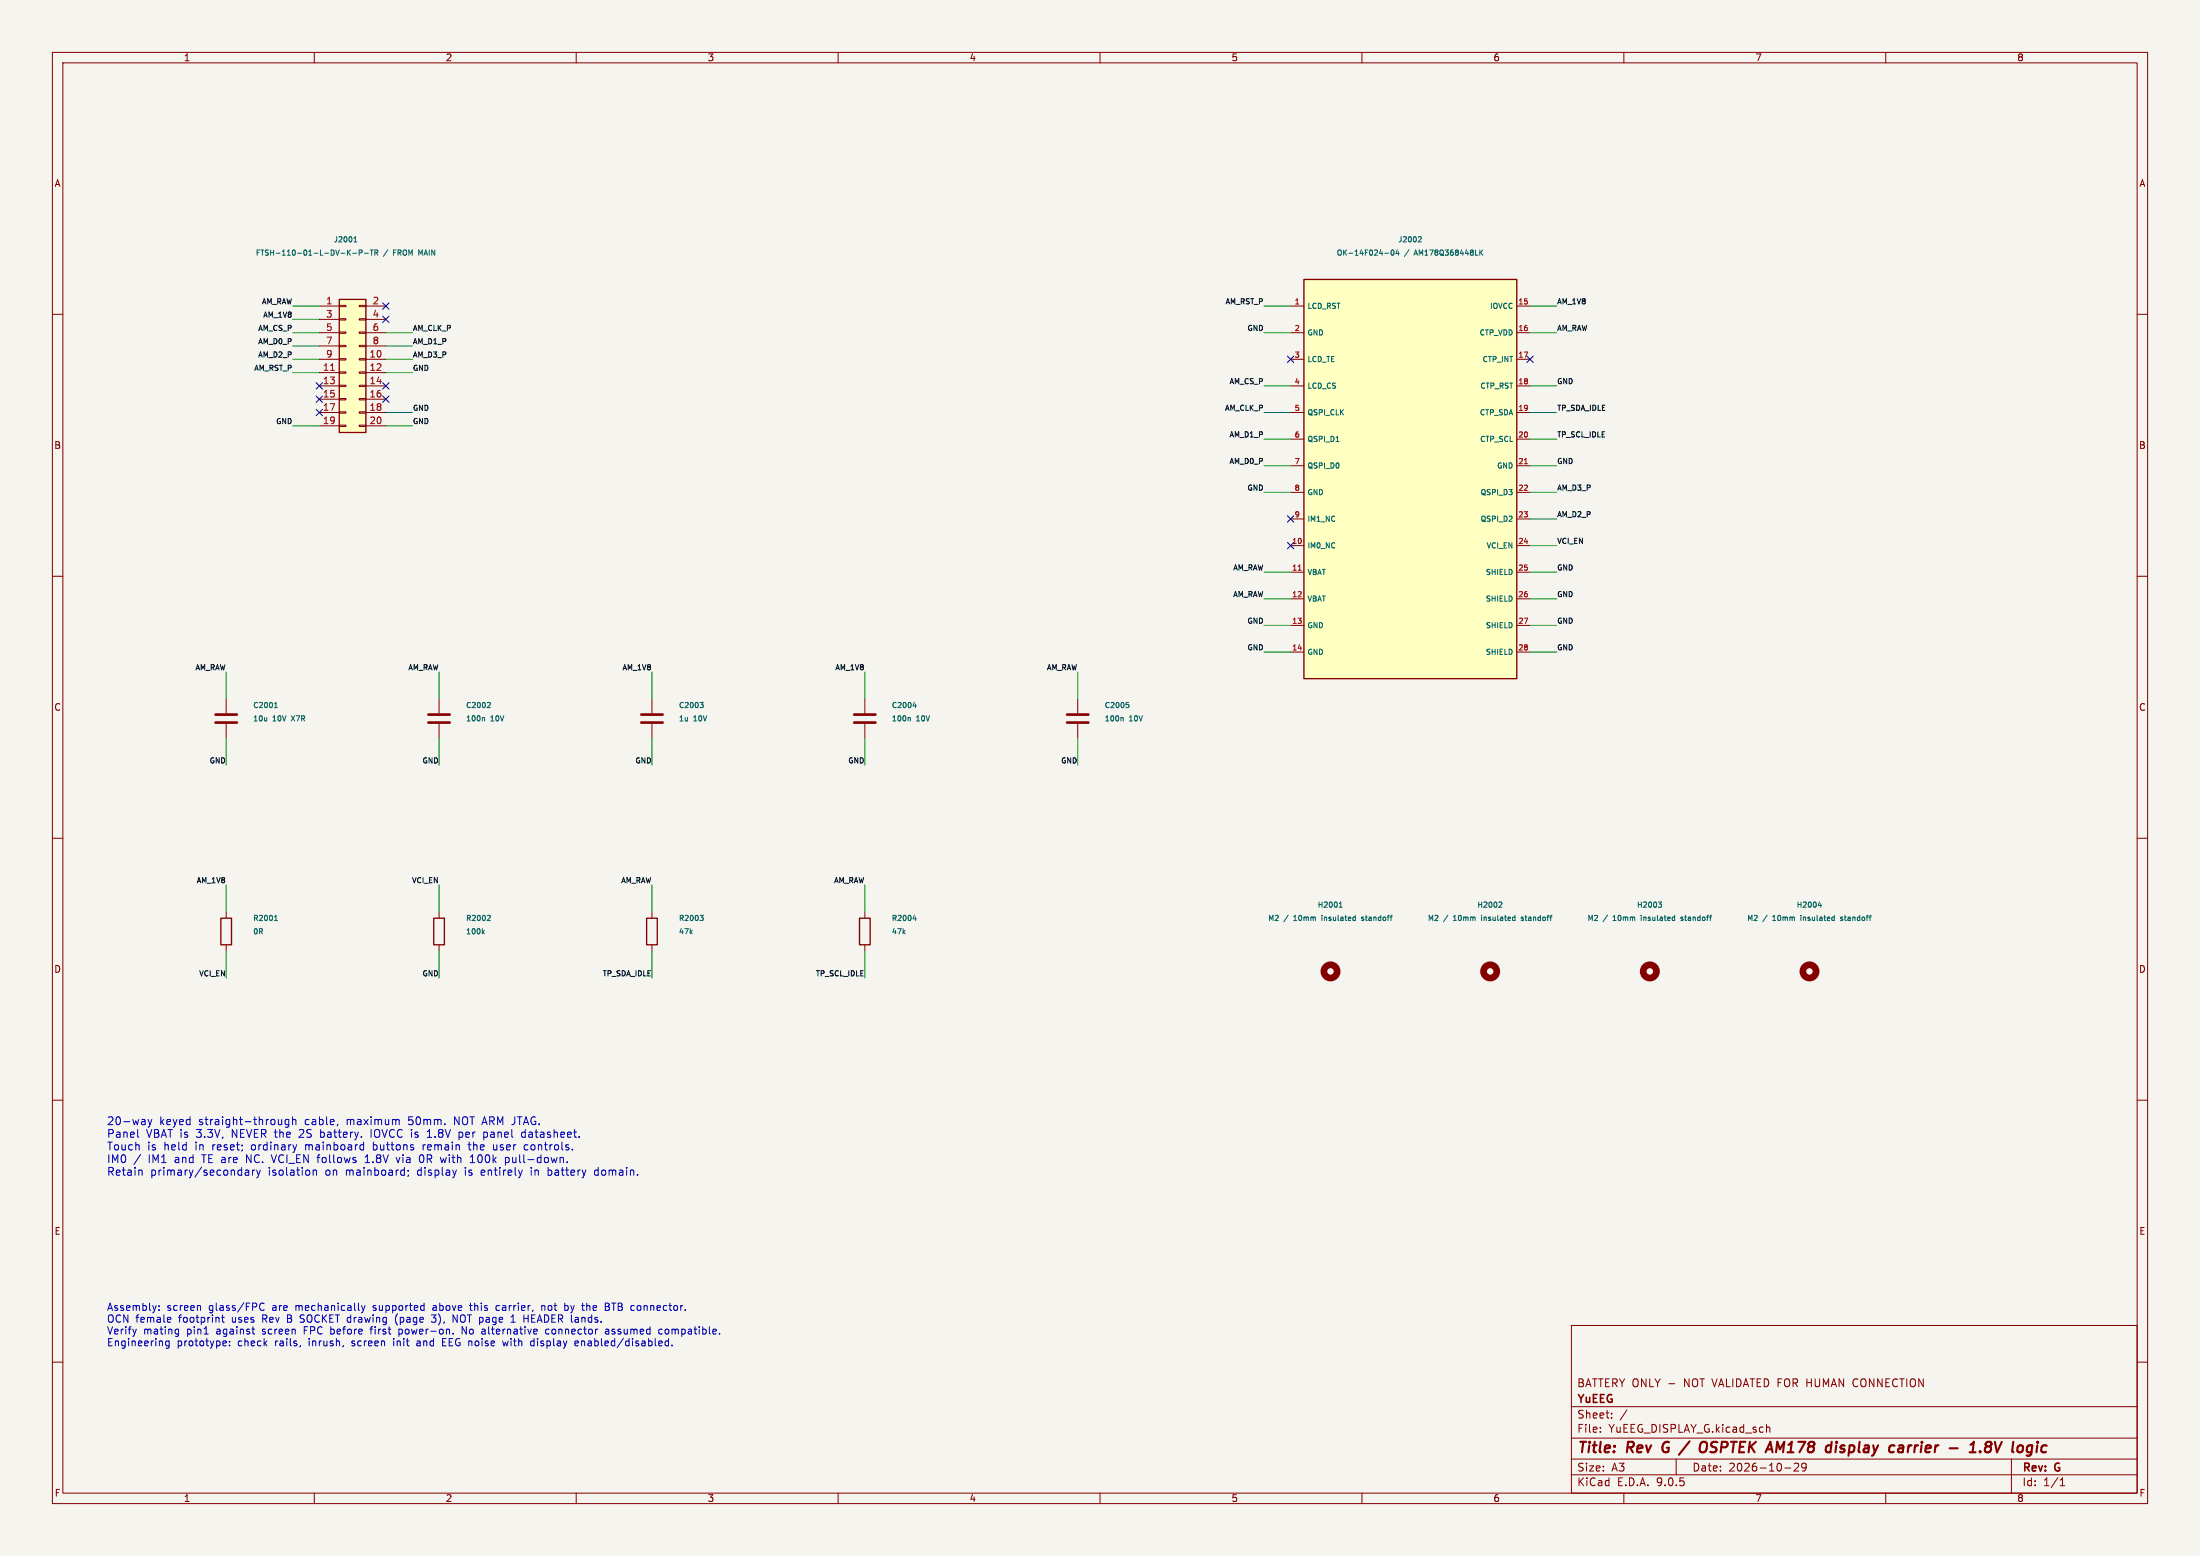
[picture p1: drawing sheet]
<svg xmlns="http://www.w3.org/2000/svg" width="420mm" height="297mm" viewBox="0 0 420 297" stroke-linecap="round" stroke-linejoin="round" font-family="sans-serif">
<path d="M0 0h420v297h-420z" fill="#f5f4ef" stroke="#f5f4ef" stroke-width=".19"/>
<g fill="none" stroke="#840000" stroke-width=".19">
<path d="M10 10h400v277h-400zM12 12h396v273h-396zM60 10v2M110 10v2M160 10v2M210 10v2M260 10v2M310 10v2M360 10v2M10 60h2M408 60h2M10 110h2"/>
<path d="M408 110h2M10 160h2M408 160h2M10 210h2M408 210h2M300 253h108v32h-108zM10 260h2M300 278.5h108M300 274.5h108M300 268.5h108M305.5 273.2v.2M305.5 272.5v.1"/>
<path d="M307.7 270.5v.2M307.7 269.8v.1M310.6 269.1l-1.3 1.9M320 278.5v3M337.2 272.5l.2-.1 .4 .1 .1 .9M342.5 279.4l.6-.1 .2 .1 .1 .3-1 1.1h1M344.8 279.9l-.3 .3h-.3l-.3-.3 .2-.5 .4-.1 .2 .1a.99 .99 0 0 1-.3 1.4h-.3M384 278.5v6.5M408 260h2M60 285v2M110 285v2M160 285v2"/>
<path d="M210 285v2M260 285v2M300 281.5h108M310 285v2M340.7 280.2h1.2M360 285v2M393.3 283.6h.9M393.3 282.5l.4-.4v1.5"/>
</g>
<path d="M317.6 275.5a1.27 1.27 0 0 0 0 1.6M322.5 275.1l-2 2.6M324.7 275.5a.69 .69 0 0 1 1.1 0 1.47 1.47 0 0 1-.6 1.7l-.5-.1M351.3 277.1h.7M352 275.9l-.5 .1-.1 .3 .2 .2 .5 .1M364.4 275.9l-.2 1.3M364.9 275.9l-.4 .1-.2 .3M376 277.2h1.1M376.2 275.8l.6-.6-.2 2M379.2 276l-.1-.4a.64 .64 0 0 1 1-.2l.1 .3-.4 .4 .2 .2a.67 .67 0 0 1-.4 .9M380.8 275.2l.4 2 1-2M390.7 276a.66 .66 0 0 0-1 .3v.5l.1 .3h.8" fill="none" stroke="#840000" stroke-width=".4"/>
<path d="M64.8 57.2h5v25.4h-5z" fill="#ffffc2"/>
<path d="M64.8 57.2h5v25.4h-5zM42.2 175.3h2v5h-2zM123.4 175.3h2.1v5h-2.1z" fill="none" stroke="#840000" stroke-width=".25"/>
<g fill="none" stroke="#840000" stroke-width=".19">
<path d="M61 58.4h3.8M64.8 58.3h1.2v.2h-1.2zM68.6 58.3h1.2v.2h-1.2zM69.8 58.4h3.9M61 61h3.8M61 63.5h3.8M61 66h3.8M61 68.6h3.8M61 71.1h3.8M61 73.7h3.8M61 76.2h3.8M61 78.7h3.8"/>
<path d="M64.8 60.8h1.2v.3h-1.2zM64.8 63.4h1.2v.2h-1.2zM64.8 65.9h1.2v.3h-1.2zM64.8 68.5h1.2v.2h-1.2zM64.8 71h1.2v.2h-1.2zM64.8 73.5h1.2v.3h-1.2zM64.8 76.1h1.2v.2h-1.2zM64.8 78.6h1.2v.3h-1.2zM68.6 60.8h1.2v.3h-1.2zM68.6 63.4h1.2v.2h-1.2zM68.6 65.9h1.2v.3h-1.2zM68.6 68.5h1.2v.2h-1.2z"/>
<path d="M68.6 71h1.2v.2h-1.2zM68.6 73.5h1.2v.3h-1.2zM68.6 76.1h1.2v.2h-1.2zM68.6 78.6h1.2v.3h-1.2zM69.8 61h3.9M69.8 63.5h3.9M69.8 66h3.9M69.8 68.6h3.9M69.8 71.1h3.9M69.8 73.7h3.9M69.8 76.2h3.9M69.8 78.7h3.9"/>
<path d="M61 81.3h3.8M64.8 81.2h1.2v.2h-1.2zM68.6 81.2h1.2v.2h-1.2zM69.8 81.3h3.9M43.2 133.4v2.7M43.2 138.2v2.8M83.8 133.4v2.7M83.8 138.2v2.8M124.5 133.4v2.7M124.5 138.2v2.8M165.1 133.4v2.7M165.1 138.2v2.8"/>
<path d="M43.2 174v1.3M124.5 174v1.3M43.2 180.3v1.3M124.5 180.3v1.3"/>
</g>
<path d="M63.1 70.7h.7" fill="none" stroke="#a90000" stroke-width=".19"/>
<g fill="none" stroke="#006464" stroke-width=".19">
<path d="M66.5 48.1l.4 .6M66.9 47.7l-.6 .6M67.3 48.3h.8M67.6 46.2h.5M67.6 45.5l.2-.3v1M68.6 48.2h.4l.1-.4-.5-.1v1M69.6 48.3h.7M70.7 47.7h.5M70.9 47.7v1M71.6 48.2h.4l.1-.4-.5-.1v1M71.8 48.2l.3 .5M52.4 135.1h.6"/>
<path d="M52.5 134.3l.2-.2v1M92.2 136.9l.3 .2v.5M93.2 134.1h.3l.1 .3-.6 .7h.6M133.6 134.1h.6l-.3 .4 .3 .1v.3l-.1 .2h-.3M173.5 136.9l.3 .2v.5M174.3 134.7h.6M174.8 134.4v.7M52.4 175.7h.6M52.5 175l.2-.3v1M133.6 174.7h.6l-.3 .4 .3 .1v.3l-.1 .2h-.3M252.4 174.7v.1M252.4 175v.7"/>
<path d="M255.7 173.2h.5M255.7 172.5l.3-.3v1M259.9 175.7h.3M260.2 175l-.3 .2 .3 .2M282.8 174.7v.1M282.8 175v.7M286.3 172.2h.3l.1 .3-.6 .7h.6M290.4 175.7h.3M290.7 175l-.3 .2 .3 .2M313.3 174.7v.1M313.3 175v.7M316.6 172.2h.6l-.3 .4 .3 .1v.3l-.2 .2h-.3"/>
<path d="M320.9 175.7h.3M321.2 175l-.3 .2 .3 .2"/>
</g>
<path d="M41.1 136.4h4.1M41.1 137.9h4.1M81.8 136.4h4.1M81.8 137.9h4.1M122.4 136.4h4.1M122.4 137.9h4.1M163.1 136.4h4M163.1 137.9h4" fill="none" stroke="#840000" stroke-width=".51"/>
<g fill="none" stroke="#840000" stroke-width="1.3">
<circle cx="254" cy="185.4" r="1.27"/>
<circle cx="284.5" cy="185.4" r="1.27"/>
<circle cx="315" cy="185.4" r="1.27"/>
</g>
<path d="M248.9 53.3h40.7v76.2h-40.7z" fill="#ffffc2"/>
<path d="M248.9 53.3h40.7v76.2h-40.7zM82.8 175.3h2v5h-2zM164.1 175.3h2v5h-2z" fill="none" stroke="#840000" stroke-width=".25"/>
<g fill="none" stroke="#840000" stroke-width=".19">
<path d="M246.4 58.4h2.5M289.6 58.4h2.5M246.4 63.5h2.5M246.4 68.6h2.5M246.4 73.7h2.5M246.4 78.7h2.5M289.6 63.5h2.5M289.6 68.6h2.5M289.6 73.7h2.5M289.6 78.7h2.5M246.4 83.8h2.5M246.4 88.9h2.5"/>
<path d="M246.4 94h2.5M246.4 99.1h2.5M289.6 83.8h2.5M289.6 88.9h2.5M289.6 94h2.5M289.6 99.1h2.5M246.4 104.1h2.5M246.4 109.2h2.5M246.4 114.3h2.5M246.4 119.4h2.5M289.6 104.1h2.5M289.6 109.2h2.5"/>
<path d="M289.6 114.3h2.5M289.6 119.4h2.5M205.7 133.4v2.7M205.7 138.2v2.8M246.4 124.5h2.5M289.6 124.5h2.5M83.8 174v1.3M165.1 174v1.3M83.8 180.3v1.3M165.1 180.3v1.3"/>
</g>
<g fill="none" stroke="#006464" stroke-width=".19">
<path d="M264.4 48.3h.7M265.7 47.8l.1-.1a.49 .49 0 0 1 .3 .5 .49 .49 0 0 1-.4 .5l-.2-.4zM266.7 47.7l-.2 .7h.6M267 48v.7M270.9 45.2h.3l.1 .3-.6 .7h.6M282.6 48.1l.5 .6M283.1 47.7l-.6 .6M255 84.3h.6M214.1 136.9l.3 .2v.5M215 134.1h.5M215.1 134.5h.2l.2 .1-.1 .4-.3 .1M92.2 177.9l.3 .4"/>
<path d="M92.5 177.6l-.4 .4M93.2 174.7l.3 .1 .1 .2-.6 .7h.6M174.3 175.4h.6M174.8 175v.7M343.8 174.7v.1M343.8 175v.7M347.1 172.8h.6M347.6 172.5v.7M351.4 175.7h.3M351.7 175l-.3 .2 .3 .2"/>
</g>
<path d="M291 88.5h.6M247.8 108.8h.6" fill="none" stroke="#a90000" stroke-width=".19"/>
<circle cx="345.4" cy="185.4" r="1.27" fill="none" stroke="#840000" stroke-width="1.3"/>
<path d="M203.7 136.4h4.1M203.7 137.9h4.1" fill="none" stroke="#840000" stroke-width=".51"/>
<g fill="none" stroke="#009600" stroke-width=".19">
<path d="M55.9 58.4h5.1M241.3 58.4h5.1M292.1 58.4h5.1M55.9 61h5.1M55.9 63.5h5.1M55.9 66h5.1M55.9 68.6h5.1M55.9 71.1h5.1M73.7 63.5h5M73.7 66h5M73.7 68.6h5M73.7 71.1h5"/>
<path d="M73.7 78.7h5M241.3 63.5h5.1M241.3 78.7h5.1M241.3 73.7h5.1M292.1 63.5h5.1M292.1 78.7h5.1M292.1 73.7h5.1M55.9 81.3h5.1M73.7 81.3h5M241.3 88.9h5.1M241.3 83.8h5.1M241.3 94h5.1"/>
<path d="M292.1 88.9h5.1M292.1 83.8h5.1M292.1 94h5.1M292.1 99.1h5.1M241.3 114.3h5.1M241.3 119.4h5.1M241.3 109.2h5.1M292.1 114.3h5.1M292.1 119.4h5.1M292.1 104.1h5.1M292.1 109.2h5.1M43.2 128.3v5.1"/>
<path d="M83.8 128.3v5.1M124.5 128.3v5.1M165.1 128.3v5.1M205.7 128.3v5.1M241.3 124.5h5.1M292.1 124.5h5.1M43.2 141v5.1M83.8 141v5.1M124.5 141v5.1M165.1 141v5.1M205.7 141v5.1M43.2 168.9v5.1"/>
<path d="M83.8 168.9v5.1M124.5 168.9v5.1M165.1 168.9v5.1M43.2 181.6v5.1M83.8 181.6v5.1M124.5 181.6v5.1M165.1 181.6v5.1"/>
</g>
<g fill="none" stroke="#000084" stroke-width=".19">
<path d="M73.1 57.8l1.2 1.2M74.3 57.8l-1.2 1.2M60.4 73.1l1.2 1.2M60.4 75.6l1.2 1.2M60.4 78.1l1.2 1.2M61.6 73.1l-1.2 1.2M61.6 75.6l-1.2 1.2M61.6 78.1l-1.2 1.2M73.1 73.1l1.2 1.2M73.1 75.6l1.2 1.2M73.1 60.4l1.2 1.2M74.3 73.1l-1.2 1.2"/>
<path d="M74.3 75.6l-1.2 1.2M74.3 60.4l-1.2 1.2M245.8 68l1.2 1.2M247 68l-1.2 1.2M291.5 68l1.2 1.2M292.7 68l-1.2 1.2M245.8 98.5l1.2 1.2M247 98.5l-1.2 1.2M245.8 103.5l1.2 1.2M247 103.5l-1.2 1.2"/>
</g>
<g fill="none" stroke="#0000c2" stroke-width=".19">
<path d="M26.3 215.6v1.3l.2 .2M28.3 213.7l.3 1M28.6 214.7l-.3 .5M29 213.7l-.4 1M53.8 213.7v1M53.8 214.5l-.2 .2-.4-.1M55.1 213.7h-.4l-.3 .3 .2 .6h.5M55.1 213.7v1.2l-.3 .3-.3-.1M55.8 213.8l.3-.1h.3l.1 1M55.8 213.2v1.5M61.2 215.6v1.5M61.2 217l.1 .1"/>
<path d="M61.3 216.1l-.1 .1M64.5 214.6l-.1 .2M69.3 218.5l.1 .1M69.4 218v1.5M69.4 219.4l-.1 .1M70.8 215.6v1.5M71.3 218v1.5M71.3 219.4l.1 .1M71.4 218.5l-.1 .1M76 213.7l.2 .2v.8M80.8 218.5v1M81.1 218.5l-.3 .3"/>
<path d="M81.6 217.1h.8M81.8 215.8l-.2 .2M82 215.6v1.5M87.6 216.2l.5-.1 .2 .3M88.3 216.8l-.2 .3-.5-.1M89.6 218v1.3l.3 .2M92.5 216.1l.4 .1 .2 .2-.1 .5-.5 .2M94.2 218.5l.1 .9h.5M100.1 219.2l.2 .3 .5-.1M100.3 216.2l-.5-.1-.2 .3 .1 .6h.6M100.3 215.6v1.5M100.8 218.6l-.5-.1-.2 .3"/>
<path d="M26.8 220.3l-1.2 2M26.9 223.3l.2 .2v.8M46.8 223.4h.6l.1 .9M47.5 223.7l-.5 .1a.29 .29 0 0 0-.2 .2 .29 .29 0 0 0 .2 .3h.5M48.2 223.3v1M48.6 223.3l-.3 .1-.1 .2M49 223.3l.3 1M49.3 224.3l-.3 .5M49.7 223.3l-.4 1M51.8 220.4l.5 1.5M59.8 223.5l.2-.2 .3 .1 .1 .9M59.8 223.3v1"/>
<path d="M69.7 221.9h.9M69.7 220.8l.4-.4v1.5M75.6 220.9l.4 1 .3-1M77.9 223.4v.1M78 224.3l-.2 .2M80.2 221.8l.2 .1 .4-.1M80.2 220.6l.2-.2 .4 .2M85.2 220.9l-.3 1-.3-.7M89.8 221.9h.8M90.1 220.6l-.2 .2M90.2 220.4v1.5M91.9 223.4v.9"/>
<path d="M92.6 223.7l-.8 .1M96.6 220.9l.5 .1 .1 .2-.1 .6-.5 .1M101.4 223.3v1M104.6 224.3h.5M104.6 222.8v1.5M108.3 221.8v.1M114.1 223.3l-.5 .1-.1 .2 .1 .6 .5 .1M26 253.7l-.3 .9M30.4 250v.1M30.4 249.3v.1M31.7 256.1v.7l.2 .1 .4-.1M32.2 251.4l.4 .1v.3l-.6 .1"/>
<path d="M32.3 256v1.1l-.3 .3-.3-.1M32.6 252.3l-.4 .1M34.1 253.7v1.1l-.1 .2-.4 .1M34.1 254.6h-.4M38.2 249.3l.1 .8M39 254.6h.8M42.5 251v1.2l.3 .2M43.2 256.8l-.4 .1M43.2 256v.3l-.6 .1M43.8 256.1v.1M43.8 256.8v.1M43.8 256v.2"/>
<path d="M43.9 256.1l-.1 .1M48.1 253.7h.5M48.4 254.6h.2M50.4 248.9a.66 .66 0 0 0-.9 .4 .66 .66 0 0 0 .7 .8l.2-.1M57.4 256.8l-.1 .2M69 249.2l.4 .9M69.4 250.1l-.4 .5M69.7 249.2l-.3 .9M70.8 253.4v1.2M75.2 256v.9M75.6 251.4v.9l.3 .6M76.2 254.6h.5"/>
<path d="M76.2 253.7v1.4M80.1 256.4h-.3l-.2 .2v.2l.5 .1M82.4 252.2l.2 .2 .5-.1M82.4 251h.8l-.4 .5 .3 .1M82.8 249.2l-.1 .1M82.8 249.6l-.2 .2 .2 .3M84.5 255.5v1.4h.7M84.5 256.2h.5M86.5 254.5v.1M87.3 251v1.4l-.8-1.4v1.4M88.2 254.6v-1.4l.8 1.4M89.6 249.2h.6"/>
<path d="M89.8 248.7v1.2l.2 .2M92.6 253.8v.8M92.6 254.6h-.1M92.6 254l-.1 .1M95.2 249.2h-.2l-.3 .3 .1 .5 .4 .1M96 256l.2 .9 .3-.7 .3 .7 .2-.9M97.6 252.4h.8M100 251.6h.8M100.8 251v1.4M101.4 256.8h.6M101.4 256h.6M102 255.5v1.4"/>
<path d="M103.4 249.3l.2-.1 .4 .1v.8M103.4 249.2v.9M104.8 253.8l-.4-.1-.2 .3 .1 .6h.5M107.8 249.3l.4-.1 .3 .3-.1 .6h-.6M109.8 256.4l.6-.1v-.3h-.4l-.2 .2v.6h.6M112 248.7v1.4M112.1 249.3h-.1M115.6 253.8h.6v.8M116 248.7l.3 .3-.3 .4 .3 .1 .1 .4-.3 .2h-.5M116.2 254l-.4 .1-.2 .2 .2 .3h.4M125.8 254.4l.2 .2h.4M126.4 253.8l-.4-.1-.2 .3"/>
<path d="M127.1 253.8l-.1 .2 .1 .6M127.6 256.8l-.4 .1M127.6 255.5v1.4M128.3 256.8v.1"/>
</g>
<g font-size="2.8" fill="#840000">
<text x="301" y="277.9">Title:</text>
<text x="310.6" y="277.9">Rev</text>
<text x="318.2" y="277.9">G</text>
<text x="322.5" y="277.9">/</text>
<text x="327" y="277.9">OSPTEK AM178</text>
<text x="352.6" y="277.9">display</text>
<text x="365.5" y="277.9">carrier</text>
<text x="377.8" y="277.9">-</text>
<text x="382.6" y="277.9">1.8V</text>
</g>
<g font-size="2.1" fill="#0000c2">
<text x="20.3" y="215.1">20-way</text>
<text x="30.4" y="215.1">keyed</text>
<text x="38" y="215.1">straight-through</text>
<text x="58.4" y="215.1">cable,</text>
<text x="66.4" y="215.1">maximum</text>
<text x="78.4" y="215.1">50mm.</text>
<text x="87.3" y="215.1">NOT ARM JTAG.</text>
<text x="20.3" y="217.5">Panel</text>
<text x="20.3" y="219.9">Touch</text>
<text x="27.9" y="217.5">VBAT is</text>
<text x="28.1" y="219.9">is</text>
<text x="31.3" y="219.9">held</text>
<text x="37.4" y="219.9">in</text>
<text x="37.6" y="217.5">3.3V,</text>
<text x="40.8" y="219.9">reset;</text>
<text x="44.5" y="217.5">NEVER the</text>
<text x="48.4" y="219.9">ordinary</text>
<text x="57.7" y="217.5">2S</text>
<text x="58.8" y="219.9">mainboard</text>
<text x="61.8" y="217.5">battery.</text>
<text x="71.6" y="217.5">IOVCC is</text>
<text x="71.9" y="219.9">buttons</text>
<text x="81.6" y="219.9">remain</text>
<text x="82.7" y="217.5">1.8V</text>
<text x="88.9" y="217.5">per</text>
<text x="90.5" y="219.9">the</text>
<text x="93.8" y="217.5">panel</text>
<text x="95.3" y="219.9">user</text>
<text x="101.2" y="217.5">datasheet.</text>
<text x="101.4" y="219.9">controls.</text>
<text x="20.3" y="222.3">IM0</text>
<text x="20.3" y="224.7">Retain</text>
<text x="25.5" y="222.3">/</text>
<text x="28.3" y="222.3">IM1</text>
<text x="28.7" y="224.7">primary/secondary</text>
<text x="33.5" y="222.3">and</text>
<text x="38.9" y="222.3">TE are</text>
<text x="47.5" y="222.3">NC.</text>
<text x="51.3" y="224.7">isolation</text>
<text x="52.6" y="222.3">VCI_EN follows</text>
<text x="62.3" y="224.7">on</text>
<text x="66.3" y="224.7">mainboard;</text>
<text x="70.7" y="222.3">1.8V</text>
<text x="76.9" y="222.3">via</text>
<text x="80.1" y="224.7">display</text>
<text x="81.4" y="222.3">0R</text>
<text x="85.6" y="222.3">with</text>
<text x="89.3" y="224.7">is</text>
<text x="91.4" y="222.3">100k</text>
<text x="92.6" y="224.7">entirely</text>
<text x="98.2" y="222.3">pull-down.</text>
<text x="102.2" y="224.7">in</text>
<text x="105.6" y="224.7">battery</text>
<text x="114.7" y="224.7">domain.</text>
</g>
<g font-size="2.1" fill="#840000">
<text x="301" y="268.2">YuEEG</text>
<text x="301" y="265">BATTERY ONLY -</text>
<text x="321.6" y="265">NOT VALIDATED FOR HUMAN CONNECTION</text>
<text x="301" y="273.7">File:</text>
<text x="301" y="271">Sheet:</text>
<text x="307.1" y="273.7">YuEEG_DISPLAY_G.kicad_sch</text>
<text x="301" y="281.1">Size:</text>
<text x="307.6" y="281.1">A3</text>
<text x="323" y="281.1">Date:</text>
<text x="330" y="281.1">2026-10-29</text>
<text x="386" y="281.3">Rev:</text>
<text x="392.4" y="281.3">G</text>
<text x="301" y="283.9">KiCad</text>
<text x="308.7" y="283.9">E.D.A.</text>
<text x="316.3" y="283.9">9.0.5</text>
<text x="386" y="283.9">Id:</text>
<text x="390.1" y="283.9">1/1</text>
</g>
<g font-size="1.9" fill="#0000c2">
<text x="20.3" y="250.5">Assembly:</text>
<text x="31.8" y="250.5">screen</text>
<text x="39.9" y="250.5">glass/FPC</text>
<text x="52.2" y="250.5">are</text>
<text x="56.8" y="250.5">mechanically</text>
<text x="71.7" y="250.5">supported</text>
<text x="83.3" y="250.5">above</text>
<text x="90.6" y="250.5">this</text>
<text x="95.7" y="250.5">carrier,</text>
<text x="104.6" y="250.5">not</text>
<text x="109.2" y="250.5">by</text>
<text x="112.7" y="250.5">the</text>
<text x="117.2" y="250.5">BTB connector.</text>
<text x="20.3" y="252.8">OCN female</text>
<text x="20.3" y="255">Verify</text>
<text x="20.3" y="257.3">Engineering</text>
<text x="27.4" y="255">mating</text>
<text x="33.8" y="257.3">prototype:</text>
<text x="34.2" y="252.8">footprint</text>
<text x="35.7" y="255">pin1</text>
<text x="41.5" y="255">against</text>
<text x="44.5" y="252.8">uses</text>
<text x="45.5" y="257.3">check</text>
<text x="50.4" y="252.8">Rev</text>
<text x="50.4" y="255">screen</text>
<text x="52.7" y="257.3">rails,</text>
<text x="55.3" y="252.8">B SOCKET drawing</text>
<text x="58.5" y="255">FPC before</text>
<text x="59.3" y="257.3">inrush,</text>
<text x="67.7" y="257.3">screen</text>
<text x="71.6" y="255">first</text>
<text x="75.8" y="257.3">init</text>
<text x="76.5" y="252.8">(page</text>
<text x="77.1" y="255">power-on.</text>
<text x="80.4" y="257.3">and</text>
<text x="83.6" y="252.8">3),</text>
<text x="85.5" y="257.3">EEG noise</text>
<text x="87.8" y="252.8">NOT page</text>
<text x="89.4" y="255">No</text>
<text x="93.4" y="255">alternative</text>
<text x="97.4" y="257.3">with</text>
<text x="99.3" y="252.8">1</text>
<text x="101.9" y="252.8">HEADER lands.</text>
<text x="102.9" y="257.3">display</text>
<text x="105.7" y="255">connector</text>
<text x="111.5" y="257.3">enabled/disabled.</text>
<text x="117.3" y="255">assumed</text>
<text x="127.7" y="255">compatible.</text>
</g>
<g font-size="1.8" fill="#840000">
<text x="35" y="11.9">1</text>
<text x="85" y="11.9">2</text>
<text x="135" y="11.9">3</text>
<text x="185" y="11.9">4</text>
<text x="235" y="11.9">5</text>
<text x="285" y="11.9">6</text>
<text x="335" y="11.9">7</text>
<text x="385" y="11.9">8</text>
<text x="10.3" y="35.9">A</text>
<text x="408.3" y="35.9">A</text>
<text x="10.3" y="85.9">B</text>
<text x="408.2" y="85.9">B</text>
<text x="10.3" y="135.9">C</text>
<text x="408.2" y="135.9">C</text>
<text x="10.3" y="185.9">D</text>
<text x="408.2" y="185.9">D</text>
<text x="10.3" y="235.9">E</text>
<text x="408.3" y="235.9">E</text>
<text x="10.3" y="285.9">F</text>
<text x="35" y="286.9">1</text>
<text x="85" y="286.9">2</text>
<text x="135" y="286.9">3</text>
<text x="185" y="286.9">4</text>
<text x="235" y="286.9">5</text>
<text x="285" y="286.9">6</text>
<text x="335" y="286.9">7</text>
<text x="385" y="286.9">8</text>
<text x="408.3" y="285.9">F</text>
</g>
<g font-size="1.8" fill="#a90000">
<text x="62.2" y="58.2">1</text>
<text x="71" y="58.2">2</text>
<text x="62.2" y="60.7">3</text>
<text x="62.2" y="63.2">5</text>
<text x="62.2" y="65.8">7</text>
<text x="71" y="60.7">4</text>
<text x="71" y="63.2">6</text>
<text x="71" y="65.8">8</text>
<text x="61.6" y="70.9">11</text>
<text x="62.2" y="68.3">9</text>
<text x="70.4" y="68.3">10</text>
<text x="70.4" y="70.9">12</text>
<text x="61.6" y="73.4">13</text>
<text x="61.6" y="75.9">15</text>
<text x="70.4" y="73.4">14</text>
<text x="70.4" y="75.9">16</text>
<text x="61.6" y="78.5">17</text>
<text x="61.6" y="81">19</text>
<text x="70.4" y="78.5">18</text>
<text x="70.4" y="81">20</text>
</g>
<g font-size="1.4" fill="#006464">
<text x="63.6" y="46.4">J2001</text>
<text x="266.8" y="46.4">J2002</text>
<text x="48.7" y="49">FTSH-110-01-L-DV-K-P-TR</text>
<text x="73.2" y="49">/</text>
<text x="75.3" y="49">FROM MAIN</text>
<text x="255.1" y="49">OK-14F024-04</text>
<text x="268.2" y="49">/</text>
<text x="270.2" y="49">AM178Q368448LK</text>
<text x="249.5" y="59.1">LCD_RST</text>
<text x="284.3" y="59.1">IOVCC</text>
<text x="249.5" y="64.2">GND</text>
<text x="282.3" y="64.2">CTP_VDD</text>
<text x="249.5" y="69.3">LCD_TE</text>
<text x="282.9" y="69.3">CTP_INT</text>
<text x="249.5" y="74.4">LCD_CS</text>
<text x="282.5" y="74.4">CTP_RST</text>
<text x="249.5" y="79.5">QSPI_CLK</text>
<text x="282.4" y="79.5">CTP_SDA</text>
<text x="249.5" y="84.5">QSPI_D1</text>
<text x="249.5" y="89.6">QSPI_D0</text>
<text x="282.4" y="84.5">CTP_SCL</text>
<text x="285.7" y="89.6">GND</text>
<text x="249.5" y="94.7">GND</text>
<text x="282.5" y="94.7">QSPI_D3</text>
<text x="249.5" y="99.8">IM1_NC</text>
<text x="282.5" y="99.8">QSPI_D2</text>
<text x="249.5" y="104.9">IM0_NC</text>
<text x="283.7" y="104.9">VCI_EN</text>
<text x="249.5" y="109.9">VBAT</text>
<text x="283.5" y="109.9">SHIELD</text>
<text x="249.5" y="115">VBAT</text>
<text x="283.5" y="115">SHIELD</text>
<text x="249.5" y="120.1">GND</text>
<text x="249.5" y="125.2">GND</text>
<text x="283.5" y="120.1">SHIELD</text>
<text x="283.5" y="125.2">SHIELD</text>
<text x="48.2" y="137.9">10u</text>
<text x="48.2" y="135.3">C2001</text>
<text x="52" y="137.9">10V</text>
<text x="55.8" y="137.9">X7R</text>
<text x="88.9" y="135.3">C2002</text>
<text x="88.9" y="137.9">100n</text>
<text x="93.6" y="137.9">10V</text>
<text x="129.5" y="135.3">C2003</text>
<text x="129.5" y="137.9">1u</text>
<text x="132.4" y="137.9">10V</text>
<text x="170.1" y="135.3">C2004</text>
<text x="170.1" y="137.9">100n</text>
<text x="174.9" y="137.9">10V</text>
<text x="210.8" y="135.3">C2005</text>
<text x="210.8" y="137.9">100n</text>
<text x="215.6" y="137.9">10V</text>
<text x="251.4" y="173.4">H2001</text>
<text x="281.9" y="173.4">H2002</text>
<text x="312.4" y="173.4">H2003</text>
<text x="342.9" y="173.4">H2004</text>
<text x="48.2" y="176">R2001</text>
<text x="48.2" y="178.5">0R</text>
<text x="88.9" y="178.5">100k</text>
<text x="88.9" y="176">R2002</text>
<text x="129.5" y="178.5">47k</text>
<text x="129.5" y="176">R2003</text>
<text x="170.1" y="178.5">47k</text>
<text x="170.1" y="176">R2004</text>
<text x="242" y="176">M2</text>
<text x="245.1" y="176">/</text>
<text x="247.2" y="176">10mm</text>
<text x="252.8" y="176">insulated</text>
<text x="260.6" y="176">standoff</text>
<text x="272.5" y="176">M2</text>
<text x="275.6" y="176">/</text>
<text x="277.7" y="176">10mm</text>
<text x="283.2" y="176">insulated</text>
<text x="291.1" y="176">standoff</text>
<text x="303" y="176">M2</text>
<text x="306.1" y="176">/</text>
<text x="308.1" y="176">10mm</text>
<text x="313.7" y="176">insulated</text>
<text x="321.6" y="176">standoff</text>
<text x="333.4" y="176">M2</text>
<text x="336.5" y="176">/</text>
<text x="338.6" y="176">10mm</text>
<text x="344.2" y="176">insulated</text>
<text x="352.1" y="176">standoff</text>
</g>
<g font-size="1.4" fill="#0f0f0f">
<text x="49.9" y="58.1">AM_RAW</text>
<text x="233.8" y="58.1">AM_RST_P</text>
<text x="297.2" y="58.1">AM_1V8</text>
<text x="49.1" y="63.2">AM_CS_P</text>
<text x="49.1" y="65.8">AM_D0_P</text>
<text x="50.1" y="60.7">AM_1V8</text>
<text x="78.7" y="63.2">AM_CLK_P</text>
<text x="78.7" y="65.8">AM_D1_P</text>
<text x="238" y="63.2">GND</text>
<text x="297.2" y="63.2">AM_RAW</text>
<text x="48.4" y="70.8">AM_RST_P</text>
<text x="49.1" y="68.3">AM_D2_P</text>
<text x="78.7" y="68.3">AM_D3_P</text>
<text x="78.7" y="70.8">GND</text>
<text x="234.6" y="73.4">AM_CS_P</text>
<text x="297.2" y="73.4">GND</text>
<text x="52.6" y="81">GND</text>
<text x="78.7" y="78.5">GND</text>
<text x="78.7" y="81">GND</text>
<text x="233.7" y="78.5">AM_CLK_P</text>
<text x="234.6" y="83.5">AM_D1_P</text>
<text x="297.2" y="78.5">TP_SDA_IDLE</text>
<text x="297.2" y="83.5">TP_SCL_IDLE</text>
<text x="234.6" y="88.6">AM_D0_P</text>
<text x="297.2" y="88.6">GND</text>
<text x="238" y="93.7">GND</text>
<text x="297.2" y="93.7">AM_D3_P</text>
<text x="297.2" y="98.8">AM_D2_P</text>
<text x="297.2" y="103.9">VCI_EN</text>
<text x="235.3" y="108.9">AM_RAW</text>
<text x="297.2" y="108.9">GND</text>
<text x="235.3" y="114">AM_RAW</text>
<text x="238" y="119.1">GND</text>
<text x="297.2" y="114">GND</text>
<text x="297.2" y="119.1">GND</text>
<text x="238" y="124.2">GND</text>
<text x="297.2" y="124.2">GND</text>
<text x="37.2" y="128">AM_RAW</text>
<text x="77.8" y="128">AM_RAW</text>
<text x="118.7" y="128">AM_1V8</text>
<text x="159.3" y="128">AM_1V8</text>
<text x="199.7" y="128">AM_RAW</text>
<text x="39.9" y="145.8">GND</text>
<text x="80.5" y="145.8">GND</text>
<text x="121.2" y="145.8">GND</text>
<text x="161.8" y="145.8">GND</text>
<text x="202.4" y="145.8">GND</text>
<text x="37.4" y="168.6">AM_1V8</text>
<text x="78.5" y="168.6">VCI_EN</text>
<text x="118.4" y="168.6">AM_RAW</text>
<text x="159.1" y="168.6">AM_RAW</text>
<text x="37.9" y="186.4">VCI_EN</text>
<text x="80.5" y="186.4">GND</text>
<text x="114.9" y="186.4">TP_SDA_IDLE</text>
<text x="155.6" y="186.4">TP_SCL_IDLE</text>
</g>
<g font-size="1.4" fill="#a90000">
<text x="247" y="58.2">1</text>
<text x="289.7" y="58.2">15</text>
<text x="247" y="63.2">2</text>
<text x="289.7" y="63.2">16</text>
<text x="247" y="68.3">3</text>
<text x="289.7" y="68.3">17</text>
<text x="247" y="73.4">4</text>
<text x="289.7" y="73.4">18</text>
<text x="247" y="78.5">5</text>
<text x="247" y="83.6">6</text>
<text x="289.7" y="78.5">19</text>
<text x="289.7" y="83.6">20</text>
<text x="247" y="88.6">7</text>
<text x="289.7" y="88.6">21</text>
<text x="247" y="93.7">8</text>
<text x="289.7" y="93.7">22</text>
<text x="247" y="98.8">9</text>
<text x="289.7" y="98.8">23</text>
<text x="246.6" y="103.9">10</text>
<text x="289.7" y="103.9">24</text>
<text x="246.6" y="109">11</text>
<text x="289.7" y="109">25</text>
<text x="246.6" y="114">12</text>
<text x="246.6" y="119.1">13</text>
<text x="289.7" y="114">26</text>
<text x="289.7" y="119.1">27</text>
<text x="246.6" y="124.2">14</text>
<text x="289.7" y="124.2">28</text>
</g>
</svg>
